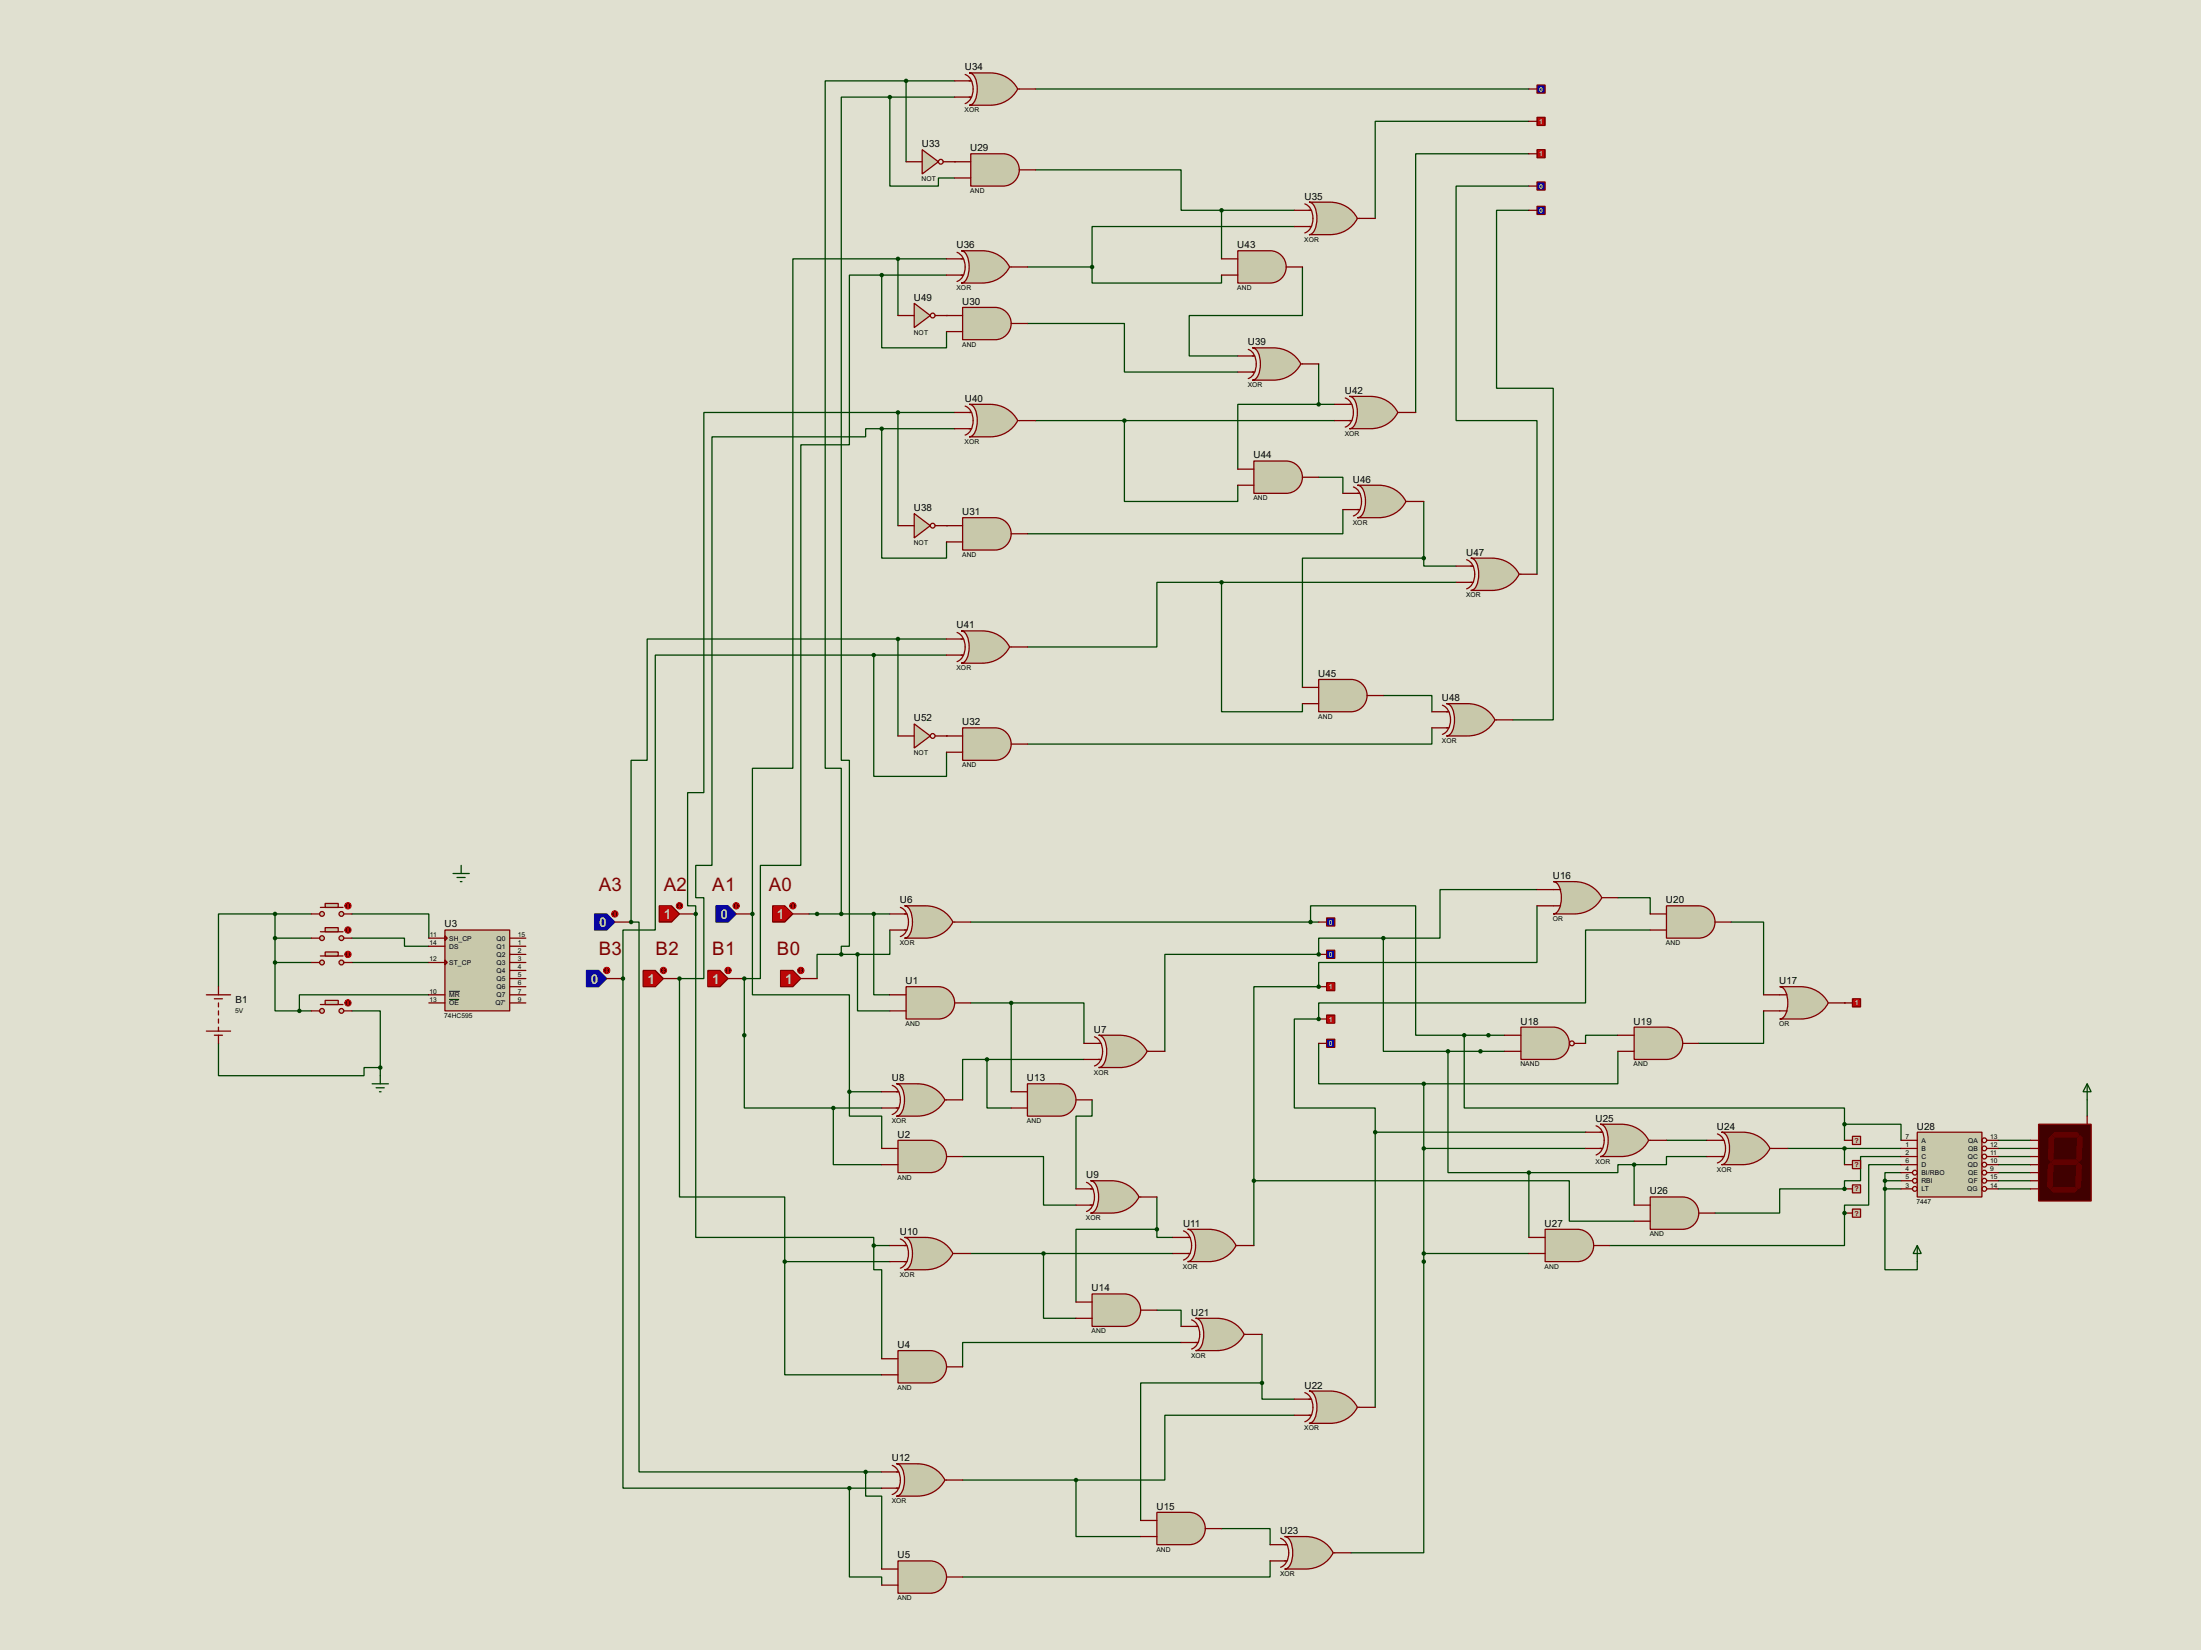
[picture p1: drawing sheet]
<svg xmlns="http://www.w3.org/2000/svg" width="691mm" height="518mm" viewBox="0 0 691 518" stroke-linecap="round" stroke-linejoin="round" font-family="sans-serif">
<path d="M0 0h691v518.2h-691z" fill="#e0e0d0"/>
<path d="M279.4 287.1h-5v25.4h5M279.4 292.1v7.7h-10.1v17.7h10.1M276.9 342.9h-10.2v7.7h10.2v10.1M276.9 348h-15.2v17.8h15.2M302.3 363.3h25.4v15.2h10.2M279.4 391.2h-5v7.6h2.5v28M276.9 462.3h-5.1v7.6h5.1v22.9M276.9 467.4h-10.2v27.9h10.2v2.6" fill="none" stroke="#004000" stroke-width=".4"/>
<circle cx="236.3" cy="287.1" r=".2" fill="#004000"/>
<path d="M236.3 287.1v25.4h30.4v30.4" fill="none" stroke="#004000" stroke-width=".4"/>
<g fill="#004000">
<circle cx="233.7" cy="307.4" r=".2"/>
<circle cx="218.5" cy="287.1" r=".2"/>
</g>
<g fill="none" stroke="#004000" stroke-width=".4">
<path d="M86.4 287.1h-17.8v22.8M86.4 287.1h11.4M86.4 287.1v15.2M86.4 294.7h11.4M110.5 294.7h16.5v2.5h7.7M110.5 287.1h24.2v7.6M218.5 287.1v101.6h55.9v2.5M414.1 299.8h-48.3v30.4M508 282h10.2v5.1M86.4 302.3v15.2h7.6M86.4 302.3h11.4M94 317.5h3.8"/>
<path d="M110.5 317.5h8.9v17.8M110.5 302.3h24.2M134.7 312.5h-40.7v5M68.6 327.7v10.2h45.7v-2.6h5.1M119.4 335.3v2.6M508 325.2h-10.1v2.5"/>
</g>
<circle cx="414.1" cy="299.8" r=".2" fill="#004000"/>
<path d="M482.6 279.4h-30.4v15.3h-38.1v5.1M304.8 289.6h109.3M543.6 289.6h10.2v22.9M553.8 317.5v10.2h-20.4" fill="none" stroke="#004000" stroke-width=".4"/>
<circle cx="579.2" cy="315" r=".2" fill="#004000"/>
<path d="M482.6 284.5v17.8h-68.5v7.6M304.8 315h12.7M317.5 315h22.9v12.7M317.5 315v27.9M309.9 332.8h-7.6v12.7M309.9 332.8v15.2h7.6M309.9 332.8h30.5M342.9 345.5v5.1h-5v22.8M279.4 396.3h-33v35.5h30.5" fill="none" stroke="#004000" stroke-width=".4"/>
<circle cx="414.1" cy="309.9" r=".2" fill="#004000"/>
<g fill="none" stroke="#004000" stroke-width=".4">
<path d="M518.2 292.1h-20.3v22.9h-83.8v5.1M363.3 376v10.1M304.8 393.7h63.5M327.7 393.7v20.4h10.2M363.3 386.1v2.6h5M363.3 386.1h-25.4v22.9M363.3 411.5h7.6v5.1M396.3 419.1v15.3M370.9 421.7h-68.6v7.6M396.3 434.4v5.1h10.1M396.3 434.4h-38.1v43.2M406.4 444.5h-40.6v20.4h-27.9"/>
<path d="M302.3 464.9h35.6M337.9 464.9v17.7h20.3M383.6 480.1h15.2v5.1M398.8 490.3v5h-96.5"/>
</g>
<circle cx="414.1" cy="320.1" r=".2" fill="#004000"/>
<g fill="none" stroke="#004000" stroke-width=".4">
<path d="M411.5 289.6v-5.1h33v40.7h28M434.4 294.7v35.5h20.3M414.1 309.9h-20.4v61M414.1 327.7v12.7h33M414.1 320.1h-7.7v27.9h25.4v7.6M454.7 330.2v38.1h25.4M454.7 330.2h17.8M508 330.2v10.2h-60.9M431.8 355.6v86.4M431.8 355.6h66.1M447.1 340.4v147.3h-22.9M523.3 358.2h12.7"/>
<path d="M393.7 370.9h99.1v12.7h20.3M393.7 370.9v20.3M447.1 360.7h50.8M480.1 368.3v20.4M513.1 365.8h-5.1v2.5h-27.9M513.1 365.8v12.7M536 363.3h-12.7v2.5h-10.2M591.9 370.9v27.9h10.1v-2.5M447.1 393.7h33M579.2 381v10.2h-73.7"/>
</g>
<circle cx="579.2" cy="381" r=".2" fill="#004000"/>
<path d="M579.2 373.4h-20.4v7.6h-20.3" fill="none" stroke="#004000" stroke-width=".4"/>
<circle cx="579.2" cy="373.4" r=".2" fill="#004000"/>
<g fill="none" stroke="#004000" stroke-width=".4">
<path d="M325.2 28h154.9M480.1 38.1h-48.3v30.5M480.1 48.3h-35.6v81.3M480.1 58.5h-22.9v73.6h25.4v48.3M480.1 66.1h-10.2v55.9h17.8v104.1h-12.7M254 287.1h2.6M233.7 307.4v40.6h28M459.8 325.2v22.8h119.4v5.1M579.2 353.1h17.7v5.1M579.2 353.1v5.1M627.4 358.2h10.2M655.4 345.5v5.1"/>
<path d="M561.4 360.7h35.5M579.2 360.7v5.1M591.9 373.4h5M596.9 363.3h-12.7v7.6h-5v2.5M596.9 365.8h-10.1v12.7h-7.6v2.5M596.9 368.3h-5v2.6h5M627.4 360.7h10.2M627.4 370.9h10.2M627.4 373.4h10.2M627.4 363.3h10.2M627.4 365.8h10.2M627.4 368.3h10.2"/>
</g>
<circle cx="299.8" cy="50.8" r=".2" fill="#004000"/>
<path d="M409 83.9v15.2h-35.6v12.7h15.3" fill="none" stroke="#004000" stroke-width=".4"/>
<circle cx="297.2" cy="165.1" r=".2" fill="#004000"/>
<path d="M421.7 160.1v7.6h-99.1" fill="none" stroke="#004000" stroke-width=".4"/>
<circle cx="297.2" cy="99.1" r=".2" fill="#004000"/>
<path d="M322.6 101.6h30.5v15.3h35.6M414.1 149.9h7.6v5.1M434.4 218.5h15.2v5.1" fill="none" stroke="#004000" stroke-width=".4"/>
<circle cx="297.2" cy="231.2" r=".2" fill="#004000"/>
<g fill="none" stroke="#004000" stroke-width=".4">
<path d="M279.4 30.5h-15.2v208.3h2.5v58.4h-2.5v2.6M279.4 30.5v28h15.3v-2.6h5.1M279.4 30.5h20.4M284.5 25.4h-25.4v215.9h5.1v45.8M284.5 25.4h15.3M284.5 25.4v25.4M406.4 71.2h-63.5v12.7M276.9 86.4h-10.2v53.3h-15.2v132.1h-12.7v35.6h-5.1M276.9 86.4v22.9h20.3v-5.1M276.9 86.4h20.3M282 81.3h-33v160h-12.7v45.8M282 81.3h15.2"/>
<path d="M282 81.3v17.8M322.6 83.9h20.3M342.9 83.9v5h40.7v-2.5M449.6 228.6v5.1h-127M256.6 287.1h17.8M264.2 299.8h-7.6v7.6M264.2 299.8h5.1M213.4 307.4v68.6h33v20.3"/>
</g>
<circle cx="213.4" cy="307.4" r=".2" fill="#004000"/>
<path d="M276.9 134.7h-5.1v2.5h-48.2v134.6h-5.1v10.2h2.5v25.4h-7.6M276.9 134.7v40.6h20.3v-5.1M276.9 134.7h22.9M282 129.6h-61v119.4h-5.1v35.5h2.6v2.6M282 129.6h17.8M282 129.6v35.5M325.2 132.1h93.9M353.1 132.1v25.4h35.6v-5.1M383.6 182.9h-20.3v20.3h-40.7M383.6 182.9v40.7h25.4v-2.6M383.6 182.9h73.6M198.2 289.6h2.5v172.7h71.1" fill="none" stroke="#004000" stroke-width=".4"/>
<circle cx="198.2" cy="289.6" r=".2" fill="#004000"/>
<path d="M195.6 307.4v160h71.1" fill="none" stroke="#004000" stroke-width=".4"/>
<circle cx="195.6" cy="307.4" r=".2" fill="#004000"/>
<g fill="none" stroke="#004000" stroke-width=".4">
<path d="M325.2 53.4h45.7v12.7h12.7M383.6 66.1h22.8M383.6 66.1v15.2M414.1 114.3v12.7M414.1 127h-25.4v20.4M414.1 127h5M447.1 157.5v17.8M447.1 175.3v2.5h10.1M447.1 175.3h-38.1v40.6M274.4 205.8h-68.6v86.3h-10.2v15.3M274.4 205.8v38.1h22.8v-7.6M274.4 205.8h22.8"/>
<path d="M282 200.7h-78.8v38.1h-5v50.8M282 200.7h15.2M282 200.7v30.5"/>
</g>
<path d="M284.5 309.9h10.2a5.1 5.1 0 0 1 5.1 5.1 5.1 5.1 0 0 1-5.1 5.1h-10.2z" fill-rule="evenodd" fill="#c8c8aa" stroke="#800000" stroke-width=".4"/>
<path d="M279.4 312.5h5.1M279.4 317.5h5.1M299.8 315h5" fill="none" stroke="#800000" stroke-width=".4"/>
<path d="M282 358.2h10.1a5.1 5.1 0 0 1 5.1 5 5.1 5.1 0 0 1-5.1 5.1h-10.1z" fill-rule="evenodd" fill="#c8c8aa" stroke="#800000" stroke-width=".4"/>
<path d="M276.9 360.7h5.1M276.9 365.8h5.1M297.2 363.3h5.1" fill="none" stroke="#800000" stroke-width=".4"/>
<path d="M282 424.2h10.1a5.1 5.1 0 0 1 5.1 5.1 5.1 5.1 0 0 1-5.1 5.1h-10.1z" fill-rule="evenodd" fill="#c8c8aa" stroke="#800000" stroke-width=".4"/>
<path d="M276.9 426.8h5.1M276.9 431.8h5.1M297.2 429.3h5.1" fill="none" stroke="#800000" stroke-width=".4"/>
<path d="M282 490.3h10.1a5.1 5.1 0 0 1 5.1 5 5.1 5.1 0 0 1-5.1 5.1h-10.1z" fill-rule="evenodd" fill="#c8c8aa" stroke="#800000" stroke-width=".4"/>
<path d="M276.9 492.8h5.1M276.9 497.9h5.1M297.2 495.3h5.1" fill="none" stroke="#800000" stroke-width=".4"/>
<path d="M284 284.5h6.6a9.5 9.5 0 0 1 8.6 5.1 9.4 9.4 0 0 1-8.6 5.1h-6.6a3.2 3.2 0 0 0 2.3-3.2 7.9 7.9 0 0 0-1.3-6.6z" fill-rule="evenodd" fill="#c8c8aa" stroke="#800000" stroke-width=".4"/>
<path d="M279.4 287.1h5.4M279.4 292.1h5.4M282.7 285a5.2 5.2 0 0 1 2.2 6.9l-.3 .6a3.3 3.3 0 0 1-1.9 1.7M299.2 289.6h5.6" fill="none" stroke="#800000" stroke-width=".4"/>
<path d="M345 325.2h6.6a9.6 9.6 0 0 1 8.6 5 9.6 9.6 0 0 1-8.6 5.1h-6.6a3.2 3.2 0 0 0 2.3-3.1 7.6 7.6 0 0 0-1.3-6.6z" fill-rule="evenodd" fill="#c8c8aa" stroke="#800000" stroke-width=".4"/>
<path d="M340.4 327.7h5.3M340.4 332.8h5.3M343.7 325.7a5.2 5.2 0 0 1 2.1 6.8l-.3 .7a3.3 3.3 0 0 1-1.8 1.6M360.2 330.2h5.6" fill="none" stroke="#800000" stroke-width=".4"/>
<path d="M281.5 340.4h6.6a9.6 9.6 0 0 1 8.6 5.1 9.6 9.6 0 0 1-8.6 5.1h-6.6a3.2 3.2 0 0 0 2.3-3.2 7.6 7.6 0 0 0-1.3-6.6z" fill-rule="evenodd" fill="#c8c8aa" stroke="#800000" stroke-width=".4"/>
<path d="M276.9 342.9h5.3M276.9 348h5.3M280.2 340.9a5.2 5.2 0 0 1 2.1 6.9l-1.1 1.6-1 .7M296.7 345.5h5.6" fill="none" stroke="#800000" stroke-width=".4"/>
<path d="M342.4 370.9h6.6a9.6 9.6 0 0 1 8.7 5.1 9.6 9.6 0 0 1-8.7 5h-6.6a3.1 3.1 0 0 0 2.4-3.1 7.8 7.8 0 0 0-1.3-6.6z" fill-rule="evenodd" fill="#c8c8aa" stroke="#800000" stroke-width=".4"/>
<path d="M337.9 373.4h5.3M337.9 378.5h5.3M341.2 371.4a5.6 5.6 0 0 1 1.4 8l-1.4 1.1M357.7 376h5.6" fill="none" stroke="#800000" stroke-width=".4"/>
<path d="M284 388.7h6.6a9.4 9.4 0 0 1 8.6 5 9.5 9.5 0 0 1-8.6 5.1h-6.6a3.2 3.2 0 0 0 2.3-3.1 7.8 7.8 0 0 0-1.3-6.6z" fill-rule="evenodd" fill="#c8c8aa" stroke="#800000" stroke-width=".4"/>
<path d="M279.4 391.2h5.4M279.4 396.3h5.4M282.7 389.2a5.2 5.2 0 0 1 2.2 6.8l-.3 .7a3.3 3.3 0 0 1-1.9 1.6M299.2 393.7h5.6" fill="none" stroke="#800000" stroke-width=".4"/>
<path d="M281.5 459.8h6.6a9.6 9.6 0 0 1 8.6 5.1 9.6 9.6 0 0 1-8.6 5h-6.6a3.2 3.2 0 0 0 2.3-3.1 7.7 7.7 0 0 0-1.3-6.6z" fill-rule="evenodd" fill="#c8c8aa" stroke="#800000" stroke-width=".4"/>
<path d="M276.9 462.3h5.3M276.9 467.4h5.3M280.2 460.3a5.5 5.5 0 0 1 1.4 8l-1.4 1.1M296.7 464.9h5.6" fill="none" stroke="#800000" stroke-width=".4"/>
<g fill="#004000" stroke="#004000" stroke-width=".4">
<circle cx="274.3" cy="287.1" r=".5"/>
<circle cx="269.2" cy="299.8" r=".5"/>
<circle cx="266.7" cy="342.9" r=".5"/>
<circle cx="261.6" cy="348" r=".5"/>
<circle cx="271.8" cy="462.3" r=".5"/>
<circle cx="266.7" cy="467.4" r=".5"/>
<circle cx="274.3" cy="391.2" r=".5"/>
</g>
<path d="M242.6 284.5h3.8l2.6 2.6-2.6 2.5h-3.8z" fill-rule="evenodd" fill="#c00000" stroke="#800000" stroke-width=".4"/>
<path d="M249 287.1h5" fill="none" stroke="#800000" stroke-width=".4"/>
<circle cx="248.9" cy="284.5" r="1" fill="#400000" stroke="#f00" stroke-width=".31"/>
<path d="M248.7 284.8l.3 .2M249 284v1M249 284l-.3 .3M249 284l.2 .3M249.2 284.8l-.2 .2" fill="none" stroke="#f00" stroke-width=".31"/>
<path d="M245.1 304.8h3.9l2.5 2.6-2.5 2.5h-3.9z" fill-rule="evenodd" fill="#c00000" stroke="#800000" stroke-width=".4"/>
<path d="M251.5 307.4h5.1" fill="none" stroke="#800000" stroke-width=".4"/>
<circle cx="251.4" cy="304.8" r="1" fill="#400000" stroke="#f00" stroke-width=".31"/>
<path d="M251.2 305.1l.3 .3M251.5 304.3v1.1M251.5 304.3l-.3 .3M251.5 304.3l.2 .3M251.7 305.1l-.2 .3" fill="none" stroke="#f00" stroke-width=".31"/>
<path d="M224.8 284.5h3.8l2.6 2.6-2.6 2.5h-3.8z" fill-rule="evenodd" fill="#0000c0" stroke="#000080" stroke-width=".4"/>
<path d="M231.2 287.1h5.1" fill="none" stroke="#800000" stroke-width=".4"/>
<circle cx="231.1" cy="284.5" r="1" fill="#400000" stroke="#f00" stroke-width=".31"/>
<path d="M230.9 284.8l.3 .2M231.2 284v1M231.2 284l-.3 .3M231.2 284l.2 .3M231.4 284.8l-.2 .2" fill="none" stroke="#f00" stroke-width=".31"/>
<circle cx="236.2" cy="287.1" r=".5" fill="#004000" stroke="#004000" stroke-width=".4"/>
<path d="M222.3 304.8h3.8l2.5 2.6-2.5 2.5h-3.8z" fill-rule="evenodd" fill="#c00000" stroke="#800000" stroke-width=".4"/>
<path d="M228.6 307.4h5.1" fill="none" stroke="#800000" stroke-width=".4"/>
<circle cx="228.6" cy="304.8" r="1" fill="#400000" stroke="#f00" stroke-width=".31"/>
<path d="M228.4 305.1l.2 .3M228.6 304.3v1.1M228.6 304.3l-.2 .3M228.6 304.3l.3 .3M228.9 305.1l-.3 .3" fill="none" stroke="#f00" stroke-width=".31"/>
<circle cx="233.7" cy="307.4" r=".5" fill="#004000" stroke="#004000" stroke-width=".4"/>
<path d="M207 284.5h3.9l2.5 2.6-2.5 2.5h-3.9z" fill-rule="evenodd" fill="#c00000" stroke="#800000" stroke-width=".4"/>
<path d="M213.4 287.1h5.1" fill="none" stroke="#800000" stroke-width=".4"/>
<circle cx="213.3" cy="284.5" r="1" fill="#400000" stroke="#f00" stroke-width=".31"/>
<path d="M213.1 284.8l.3 .2M213.4 284v1M213.4 284l-.3 .3M213.4 284l.2 .3M213.6 284.8l-.2 .2" fill="none" stroke="#f00" stroke-width=".31"/>
<circle cx="218.4" cy="287.1" r=".5" fill="#004000" stroke="#004000" stroke-width=".4"/>
<path d="M202 304.8h3.8l2.5 2.6-2.5 2.5h-3.8z" fill-rule="evenodd" fill="#c00000" stroke="#800000" stroke-width=".4"/>
<path d="M208.3 307.4h5.1" fill="none" stroke="#800000" stroke-width=".4"/>
<circle cx="208.3" cy="304.8" r="1" fill="#400000" stroke="#f00" stroke-width=".31"/>
<path d="M208.1 305.1l.2 .3M208.3 304.3v1.1M208.3 304.3l-.2 .3M208.3 304.3l.3 .3M208.6 305.1l-.3 .3" fill="none" stroke="#f00" stroke-width=".31"/>
<path d="M186.7 287.1h3.8l2.6 2.5-2.6 2.5h-3.8z" fill-rule="evenodd" fill="#0000c0" stroke="#000080" stroke-width=".4"/>
<path d="M193.1 289.6h5.1" fill="none" stroke="#800000" stroke-width=".4"/>
<circle cx="193" cy="287.1" r="1" fill="#400000" stroke="#f00" stroke-width=".31"/>
<path d="M192.8 287.3l.3 .3M193.1 286.6v1M193.1 286.6l-.3 .2M193.1 286.6l.2 .2M193.3 287.3l-.2 .3" fill="none" stroke="#f00" stroke-width=".31"/>
<path d="M184.2 304.8h3.8l2.5 2.6-2.5 2.5h-3.8z" fill-rule="evenodd" fill="#0000c0" stroke="#000080" stroke-width=".4"/>
<path d="M190.5 307.4h5.1" fill="none" stroke="#800000" stroke-width=".4"/>
<circle cx="190.5" cy="304.8" r="1" fill="#400000" stroke="#f00" stroke-width=".31"/>
<path d="M190.3 305.1l.2 .3M190.5 304.3v1.1M190.5 304.3l-.2 .3M190.5 304.3l.3 .3M190.8 305.1l-.3 .3" fill="none" stroke="#f00" stroke-width=".31"/>
<path d="M416.6 288.3h2.5v2.6h-2.5z" fill="#0000c0" stroke="#800000" stroke-width=".4"/>
<path d="M414.1 289.6h2.5" fill="none" stroke="#800000" stroke-width=".4"/>
<path d="M416.6 298.5h2.5v2.5h-2.5z" fill="#0000c0" stroke="#800000" stroke-width=".4"/>
<path d="M414.1 299.8h2.5" fill="none" stroke="#800000" stroke-width=".4"/>
<path d="M416.6 308.7h2.5v2.5h-2.5z" fill="#c00000" stroke="#800000" stroke-width=".4"/>
<path d="M414.1 309.9h2.5" fill="none" stroke="#800000" stroke-width=".4"/>
<path d="M416.6 318.8h2.5v2.6h-2.5z" fill="#c00000" stroke="#800000" stroke-width=".4"/>
<path d="M414.1 320.1h2.5" fill="none" stroke="#800000" stroke-width=".4"/>
<path d="M416.6 326.4h2.5v2.6h-2.5z" fill="#0000c0" stroke="#800000" stroke-width=".4"/>
<path d="M414.1 327.7h2.5" fill="none" stroke="#800000" stroke-width=".4"/>
<path d="M139.7 292.1h20.4v25.4h-20.4z" fill="#c8c8aa" stroke="#800000" stroke-width=".4"/>
<g fill="none" stroke="#800000" stroke-width=".4">
<path d="M134.7 294.7h5M134.7 297.2h5M139.7 293.9l.8 .8-.8 .7zM160.1 294.7h5M160.1 297.2h5M160.1 299.8h5M134.7 302.3h5M134.7 312.5h5M134.7 315h5M139.7 301.5l.8 .8-.8 .8zM160.1 302.3h5M160.1 304.8h5"/>
<path d="M160.1 307.4h5M160.1 309.9h5M160.1 312.5h5M160.1 315h5"/>
</g>
<path d="M141 311.4h3.4M141 313.9h3.2" fill="none" stroke="#000" stroke-width=".31"/>
<g fill="#c8c8aa" stroke="#800000" stroke-width=".4">
<circle cx="107.2" cy="294.7" r=".75"/>
<circle cx="101.1" cy="294.7" r=".75"/>
</g>
<path d="M100.6 292.7h7.1" fill="none" stroke="#800000" stroke-width=".4"/>
<path d="M102.1 291.4h4.1v1.3h-4.1z" fill="#c8c8aa" stroke="#800000" stroke-width=".4"/>
<path d="M97.8 294.7h2.6M108 294.7h2.5" fill="none" stroke="#800000" stroke-width=".4"/>
<circle cx="109.2" cy="292.1" r="1" fill="#400000" stroke="#f00" stroke-width=".31"/>
<path d="M109 292.4l.3 .3M109.3 291.6v1.1M109.3 291.6l-.3 .3M109.3 291.6l.2 .3M109.5 292.4l-.2 .3" fill="none" stroke="#f00" stroke-width=".31"/>
<g fill="#c8c8aa" stroke="#800000" stroke-width=".4">
<circle cx="107.2" cy="302.3" r=".75"/>
<circle cx="101.1" cy="302.3" r=".75"/>
</g>
<path d="M100.6 300.3h7.1" fill="none" stroke="#800000" stroke-width=".4"/>
<path d="M102.1 299h4.1v1.3h-4.1z" fill="#c8c8aa" stroke="#800000" stroke-width=".4"/>
<path d="M97.8 302.3h2.6M108 302.3h2.5" fill="none" stroke="#800000" stroke-width=".4"/>
<circle cx="109.2" cy="299.8" r="1" fill="#400000" stroke="#f00" stroke-width=".31"/>
<path d="M109.3 299.3v1M109.3 299.3l-.3 .2M109.3 299.3l.2 .2M109 300l.3 .3M109.5 300l-.2 .3" fill="none" stroke="#f00" stroke-width=".31"/>
<g fill="#c8c8aa" stroke="#800000" stroke-width=".4">
<circle cx="107.2" cy="287.1" r=".75"/>
<circle cx="101.1" cy="287.1" r=".75"/>
</g>
<path d="M100.6 285h7.1" fill="none" stroke="#800000" stroke-width=".4"/>
<path d="M102.1 283.8h4.1v1.2h-4.1z" fill="#c8c8aa" stroke="#800000" stroke-width=".4"/>
<path d="M97.8 287.1h2.6M108 287.1h2.5" fill="none" stroke="#800000" stroke-width=".4"/>
<circle cx="109.2" cy="284.5" r="1" fill="#400000" stroke="#f00" stroke-width=".31"/>
<path d="M109 284.8l.3 .2M109.3 284v1M109.3 284l-.3 .3M109.3 284l.2 .3M109.5 284.8l-.2 .2" fill="none" stroke="#f00" stroke-width=".31"/>
<g fill="#c8c8aa" stroke="#800000" stroke-width=".4">
<circle cx="107.2" cy="317.5" r=".75"/>
<circle cx="101.1" cy="317.5" r=".75"/>
</g>
<path d="M100.6 315.5h7.1" fill="none" stroke="#800000" stroke-width=".4"/>
<path d="M102.1 314.2h4.1v1.3h-4.1z" fill="#c8c8aa" stroke="#800000" stroke-width=".4"/>
<path d="M97.8 317.5h2.6M108 317.5h2.5" fill="none" stroke="#800000" stroke-width=".4"/>
<circle cx="109.2" cy="315" r="1" fill="#400000" stroke="#f00" stroke-width=".31"/>
<path d="M109 315.3l.3 .2M109.3 314.5v1M109.3 314.5l-.3 .3M109.3 314.5l.2 .3M109.5 315.3l-.2 .2" fill="none" stroke="#f00" stroke-width=".31"/>
<path d="M64.8 312.5h7.6M67.3 313.7h2.6M68.6 309.9v2.6M68.6 315v1.3M68.6 317.5v1.3M64.8 323.9h7.6M67.3 325.2h2.6M68.6 320.1v1.3M68.6 322.6v1.3M68.6 325.2v2.5" fill="none" stroke="#800000" stroke-width=".4"/>
<path d="M142.3 274.4h5.1M143.5 275.6h2.6M144.6 276.9h.5M144.8 271.8v2.6M119.4 337.9v2.5M116.9 340.4h5.1M118.1 341.7h2.6M119.2 342.9h.5" fill="none" stroke="#004000" stroke-width=".4"/>
<g fill="#004000" stroke="#004000" stroke-width=".4">
<circle cx="86.3" cy="287.1" r=".5"/>
<circle cx="86.3" cy="302.3" r=".5"/>
<circle cx="86.3" cy="294.7" r=".5"/>
<circle cx="119.4" cy="335.3" r=".5"/>
<circle cx="94" cy="317.5" r=".5"/>
</g>
<path d="M487.7 276.9h6.6a9.6 9.6 0 0 1 8.7 5.1 9.6 9.6 0 0 1-8.7 5.1h-6.6a3.2 3.2 0 0 0 2.4-3.2 7.6 7.6 0 0 0-1.4-6.6z" fill-rule="evenodd" fill="#c8c8aa" stroke="#800000" stroke-width=".4"/>
<path d="M482.6 279.4h7.4M482.6 284.5h7.4M503 282h5" fill="none" stroke="#800000" stroke-width=".4"/>
<path d="M477.6 322.6h10.1a5.1 5.1 0 0 1 5.1 5.1 5.1 5.1 0 0 1-5.1 5.1h-10.1z" fill-rule="evenodd" fill="#c8c8aa" stroke="#800000" stroke-width=".4"/>
<g fill="none" stroke="#800000" stroke-width=".4">
<path d="M472.5 325.2h5.1M472.5 330.2h5.1M494.3 327.7h3.6"/>
<circle cx="493.5" cy="327.7" r=".75"/>
</g>
<path d="M513.1 322.6h10.2a5.1 5.1 0 0 1 5.1 5.1 5.1 5.1 0 0 1-5.1 5.1h-10.2z" fill-rule="evenodd" fill="#c8c8aa" stroke="#800000" stroke-width=".4"/>
<path d="M508 325.2h5.1M508 330.2h5.1M528.4 327.7h5" fill="none" stroke="#800000" stroke-width=".4"/>
<path d="M523.3 284.5h10.1a5.1 5.1 0 0 1 5.1 5.1 5.1 5.1 0 0 1-5.1 5.1h-10.1z" fill-rule="evenodd" fill="#c8c8aa" stroke="#800000" stroke-width=".4"/>
<path d="M518.2 287.1h5.1M518.2 292.1h5.1M538.5 289.6h5.1" fill="none" stroke="#800000" stroke-width=".4"/>
<g fill="#004000" stroke="#004000" stroke-width=".4">
<circle cx="414" cy="299.8" r=".5"/>
<circle cx="411.5" cy="289.6" r=".5"/>
<circle cx="434.3" cy="294.7" r=".5"/>
</g>
<path d="M581.7 313.7h2.5v2.6h-2.5z" fill="#c00000" stroke="#800000" stroke-width=".4"/>
<path d="M579.2 315h2.5" fill="none" stroke="#800000" stroke-width=".4"/>
<path d="M558.8 309.9h6.6a9.6 9.6 0 0 1 8.7 5.1 9.5 9.5 0 0 1-8.7 5.1h-6.6a3.2 3.2 0 0 0 2.4-3.2 7.8 7.8 0 0 0-1.3-6.6z" fill-rule="evenodd" fill="#c8c8aa" stroke="#800000" stroke-width=".4"/>
<path d="M553.8 312.5h7.3M553.8 317.5h7.3M574.1 315h5.1" fill="none" stroke="#800000" stroke-width=".4"/>
<circle cx="246.4" cy="396.3" r=".5" fill="#004000" stroke="#004000" stroke-width=".4"/>
<path d="M372.9 386.1h6.6a9.5 9.5 0 0 1 8.6 5.1 9.4 9.4 0 0 1-8.6 5.1h-6.6a3.2 3.2 0 0 0 2.3-3.2 7.9 7.9 0 0 0-1.3-6.6z" fill-rule="evenodd" fill="#c8c8aa" stroke="#800000" stroke-width=".4"/>
<path d="M368.3 388.7h5.4M368.3 393.7h5.4M371.6 386.6a5.2 5.2 0 0 1 2.2 6.9l-.3 .6a3.3 3.3 0 0 1-1.9 1.7M388.1 391.2h5.6" fill="none" stroke="#800000" stroke-width=".4"/>
<path d="M322.6 340.4h10.2a5.1 5.1 0 0 1 5.1 5.1 5.1 5.1 0 0 1-5.1 5.1h-10.2z" fill-rule="evenodd" fill="#c8c8aa" stroke="#800000" stroke-width=".4"/>
<path d="M317.5 342.9h5.1M317.5 348h5.1M337.9 345.5h5" fill="none" stroke="#800000" stroke-width=".4"/>
<g fill="#004000" stroke="#004000" stroke-width=".4">
<circle cx="317.5" cy="315" r=".5"/>
<circle cx="309.9" cy="332.8" r=".5"/>
<circle cx="414" cy="309.9" r=".5"/>
</g>
<path d="M342.9 406.4h10.2a5.1 5.1 0 0 1 5.1 5.1 5.1 5.1 0 0 1-5.1 5.1h-10.2z" fill-rule="evenodd" fill="#c8c8aa" stroke="#800000" stroke-width=".4"/>
<path d="M337.9 409h5M337.9 414.1h5M358.2 411.5h5.1" fill="none" stroke="#800000" stroke-width=".4"/>
<path d="M363.3 475h10.1a5.1 5.1 0 0 1 5.1 5.1 5.1 5.1 0 0 1-5.1 5.1h-10.1z" fill-rule="evenodd" fill="#c8c8aa" stroke="#800000" stroke-width=".4"/>
<path d="M358.2 477.6h5.1M358.2 482.6h5.1M378.5 480.1h5.1" fill="none" stroke="#800000" stroke-width=".4"/>
<path d="M375.4 414.1h6.7a9.4 9.4 0 0 1 8.6 5 9.5 9.5 0 0 1-8.6 5.1h-6.7a3.2 3.2 0 0 0 2.4-3.1 7.7 7.7 0 0 0-1.3-6.6z" fill-rule="evenodd" fill="#c8c8aa" stroke="#800000" stroke-width=".4"/>
<path d="M370.9 416.6h5.3M374.2 414.6a5.2 5.2 0 0 1 2.1 6.8l-.3 .7a3.3 3.3 0 0 1-1.8 1.6M390.7 419.1h5.6M370.9 421.7h5.3" fill="none" stroke="#800000" stroke-width=".4"/>
<path d="M411 436.9h6.6a9.5 9.5 0 0 1 8.6 5.1 9.4 9.4 0 0 1-8.6 5.1h-6.6a3.2 3.2 0 0 0 2.3-3.2 7.9 7.9 0 0 0-1.3-6.6z" fill-rule="evenodd" fill="#c8c8aa" stroke="#800000" stroke-width=".4"/>
<path d="M406.4 439.5h5.4M409.7 437.4a5.2 5.2 0 0 1 2.2 6.9l-.3 .6a3.3 3.3 0 0 1-1.9 1.7M406.4 444.5h5.4M426.2 442h5.6" fill="none" stroke="#800000" stroke-width=".4"/>
<path d="M403.4 482.6h6.6a9.5 9.5 0 0 1 8.6 5.1 9.5 9.5 0 0 1-8.6 5.1h-6.6a3.2 3.2 0 0 0 2.3-3.1 7.8 7.8 0 0 0-1.3-6.7z" fill-rule="evenodd" fill="#c8c8aa" stroke="#800000" stroke-width=".4"/>
<path d="M398.8 485.2h5.3M398.8 490.3h5.3M402.1 483.2a5.4 5.4 0 0 1 1.5 8l-1.5 1.1M418.6 487.7h5.6" fill="none" stroke="#800000" stroke-width=".4"/>
<g fill="#004000" stroke="#004000" stroke-width=".4">
<circle cx="396.2" cy="434.4" r=".5"/>
<circle cx="337.8" cy="464.9" r=".5"/>
<circle cx="363.2" cy="386.1" r=".5"/>
<circle cx="327.6" cy="393.7" r=".5"/>
<circle cx="414" cy="320.1" r=".5"/>
<circle cx="447" cy="340.4" r=".5"/>
<circle cx="464.8" cy="330.2" r=".5"/>
<circle cx="447" cy="396.3" r=".5"/>
<circle cx="467.3" cy="325.2" r=".5"/>
</g>
<path d="M581.7 356.9h2.5v2.6h-2.5z" fill="#c8c8aa" stroke="#800000" stroke-width=".4"/>
<path d="M579.2 358.2h2.5" fill="none" stroke="#800000" stroke-width=".4"/>
<path d="M581.7 364.5h2.5v2.6h-2.5z" fill="#c8c8aa" stroke="#800000" stroke-width=".4"/>
<path d="M579.2 365.8h2.5" fill="none" stroke="#800000" stroke-width=".4"/>
<path d="M581.7 372.2h2.5v2.5h-2.5z" fill="#c8c8aa" stroke="#800000" stroke-width=".4"/>
<path d="M579.2 373.4h2.5" fill="none" stroke="#800000" stroke-width=".4"/>
<path d="M581.7 379.8h2.5v2.5h-2.5z" fill="#c8c8aa" stroke="#800000" stroke-width=".4"/>
<path d="M579.2 381h2.5" fill="none" stroke="#800000" stroke-width=".4"/>
<circle cx="459.7" cy="325.2" r=".5" fill="#004000" stroke="#004000" stroke-width=".4"/>
<path d="M502.4 353.1h6.7a9.4 9.4 0 0 1 8.6 5.1 9.5 9.5 0 0 1-8.6 5.1h-6.7a3.2 3.2 0 0 0 2.4-3.2 7.7 7.7 0 0 0-1.3-6.6z" fill-rule="evenodd" fill="#c8c8aa" stroke="#800000" stroke-width=".4"/>
<path d="M497.9 355.6h5.3M501.2 353.6a5.2 5.2 0 0 1 2.1 6.9l-1.1 1.6-1 .7M517.7 358.2h5.6M497.9 360.7h5.3" fill="none" stroke="#800000" stroke-width=".4"/>
<path d="M518.2 376h10.2a5.1 5.1 0 0 1 5 5 5.1 5.1 0 0 1-5 5.1h-10.2z" fill-rule="evenodd" fill="#c8c8aa" stroke="#800000" stroke-width=".4"/>
<path d="M513.1 378.5h5.1M513.1 383.6h5.1M533.4 381h5.1" fill="none" stroke="#800000" stroke-width=".4"/>
<path d="M485.2 386.1h10.1a5.1 5.1 0 0 1 5.1 5.1 5.1 5.1 0 0 1-5.1 5.1h-10.1z" fill-rule="evenodd" fill="#c8c8aa" stroke="#800000" stroke-width=".4"/>
<path d="M480.1 388.7h5.1M480.1 393.7h5.1M500.4 391.2h5.1" fill="none" stroke="#800000" stroke-width=".4"/>
<g fill="#004000" stroke="#004000" stroke-width=".4">
<circle cx="431.8" cy="355.6" r=".5"/>
<circle cx="447" cy="360.7" r=".5"/>
<circle cx="454.6" cy="330.2" r=".5"/>
<circle cx="393.7" cy="370.9" r=".5"/>
<circle cx="480" cy="368.3" r=".5"/>
</g>
<path d="M540.5 355.6h6.7a9.5 9.5 0 0 1 8.6 5.1 9.5 9.5 0 0 1-8.6 5.1h-6.7a3.2 3.2 0 0 0 2.4-3.1 7.8 7.8 0 0 0-1.3-6.7z" fill-rule="evenodd" fill="#c8c8aa" stroke="#800000" stroke-width=".4"/>
<path d="M536 358.2h5.3M539.3 356.2a5.2 5.2 0 0 1 2.1 6.8l-1.1 1.7-1 .6M536 363.3h5.3M555.8 360.7h5.6" fill="none" stroke="#800000" stroke-width=".4"/>
<g fill="#004000" stroke="#004000" stroke-width=".4">
<circle cx="513.1" cy="365.8" r=".5"/>
<circle cx="447" cy="393.7" r=".5"/>
<circle cx="591.8" cy="370.9" r=".5"/>
<circle cx="591.8" cy="373.4" r=".5"/>
<circle cx="579.1" cy="381" r=".5"/>
<circle cx="579.1" cy="373.4" r=".5"/>
<circle cx="579.1" cy="360.7" r=".5"/>
<circle cx="579.1" cy="353.1" r=".5"/>
</g>
<path d="M602 391.2l1.3 2.5h-2.6zM602 391.2v5.1" fill="none" stroke="#004000" stroke-width=".4"/>
<path d="M602 355.6h20.3v20.4h-20.3z" fill="#c8c8aa" stroke="#800000" stroke-width=".4"/>
<g fill="none" stroke="#800000" stroke-width=".4">
<path d="M596.9 358.2h5.1M623.9 358.2h3.5M596.9 360.7h5.1M596.9 363.3h5.1M596.9 365.8h5.1M596.9 368.3h3.6M596.9 370.9h3.6M596.9 373.4h3.6M623.9 360.7h3.5M623.9 363.3h3.5M623.9 365.8h3.5M623.9 368.3h3.5"/>
<path d="M623.9 370.9h3.5M623.9 373.4h3.5"/>
<circle cx="623" cy="358.2" r=".75"/>
<circle cx="601.2" cy="373.4" r=".75"/>
<circle cx="601.2" cy="368.3" r=".75"/>
<circle cx="601.2" cy="370.9" r=".75"/>
<circle cx="623" cy="360.7" r=".75"/>
<circle cx="623" cy="365.8" r=".75"/>
<circle cx="623" cy="368.3" r=".75"/>
<circle cx="623" cy="363.3" r=".75"/>
<circle cx="623" cy="373.4" r=".75"/>
<circle cx="623" cy="370.9" r=".75"/>
</g>
<path d="M655.4 340.4l1.2 2.5h-2.5zM655.4 340.4v5.1" fill="none" stroke="#004000" stroke-width=".4"/>
<path d="M640.1 353.1h16.5v24.1h-16.5z" fill="#400000" stroke="#800000" stroke-width=".4"/>
<g fill="#600000" stroke="#600000" stroke-width=".31">
<path d="M645.2 355.6h6.9l.7 .8-.7 .8h-6.9l-.8-.8z" fill-rule="evenodd"/>
<path d="M652.3 357.4l.8-.7 .7 .7-.2 6.6-.8 .8-.7-.8z" fill-rule="evenodd"/>
<path d="M644.2 365l.7-.7h6.9l.8 .7-.8 .8h-6.9z" fill-rule="evenodd"/>
<path d="M643.4 357.4l.8-.7 .7 .7-.2 6.6-.8 .8-.7-.8z" fill-rule="evenodd"/>
<path d="M652.8 365.3l.8 .8-.3 6.6-.7 .7-.8-.7 .3-6.6z" fill-rule="evenodd"/>
<path d="M644.7 372.9h6.8l.8 .8-.8 .7h-6.8l-.8-.7z" fill-rule="evenodd"/>
<path d="M643.9 365.3l.8 .8-.3 6.6-.7 .7-.8-.7 .3-6.6z" fill-rule="evenodd"/>
</g>
<path d="M637.6 358.2h2.5M655.4 350.6v2.5M637.6 360.7h2.5M637.6 363.3h2.5M637.6 365.8h2.5M637.6 368.3h2.5M637.6 370.9h2.5M637.6 373.4h2.5" fill="none" stroke="#800000" stroke-width=".4"/>
<g fill="#004000" stroke="#004000" stroke-width=".4">
<circle cx="256.5" cy="287.1" r=".5"/>
<circle cx="233.7" cy="325.2" r=".5"/>
</g>
<path d="M304.3 22.9h6.6a9.6 9.6 0 0 1 8.7 5.1 9.6 9.6 0 0 1-8.7 5.1h-6.6a3.2 3.2 0 0 0 2.4-3.2 7.7 7.7 0 0 0-1.3-6.6z" fill-rule="evenodd" fill="#c8c8aa" stroke="#800000" stroke-width=".4"/>
<path d="M299.8 25.4h5.3M299.8 30.5h5.3M303.1 23.4a5.2 5.2 0 0 1 2.1 6.9l-1.1 1.6-1 .7M319.6 28h5.6" fill="none" stroke="#800000" stroke-width=".4"/>
<path d="M411 63.5h6.6a9.5 9.5 0 0 1 8.6 5.1 9.5 9.5 0 0 1-8.6 5.1h-6.6a3.2 3.2 0 0 0 2.3-3.1 7.9 7.9 0 0 0-1.3-6.7z" fill-rule="evenodd" fill="#c8c8aa" stroke="#800000" stroke-width=".4"/>
<path d="M406.4 66.1h5.4M406.4 71.2h5.4M409.7 64.1a5.2 5.2 0 0 1 2.2 6.8l-1.1 1.7-1.1 .6M426.2 68.6h5.6" fill="none" stroke="#800000" stroke-width=".4"/>
<path d="M301.8 78.8h6.6a9.5 9.5 0 0 1 8.6 5.1 9.5 9.5 0 0 1-8.6 5h-6.6a3.1 3.1 0 0 0 2.3-3.1 7.8 7.8 0 0 0-1.3-6.6z" fill-rule="evenodd" fill="#c8c8aa" stroke="#800000" stroke-width=".4"/>
<path d="M300.5 79.3a5.5 5.5 0 0 1 .5 8.9l-.5 .2M297.2 81.3h5.3M297.2 86.4h5.3M317 83.9h5.6" fill="none" stroke="#800000" stroke-width=".4"/>
<path d="M393.2 109.3h6.6a9.6 9.6 0 0 1 8.7 5 9.6 9.6 0 0 1-8.7 5.1h-6.6a3.2 3.2 0 0 0 2.4-3.1 7.7 7.7 0 0 0-1.3-6.6z" fill-rule="evenodd" fill="#c8c8aa" stroke="#800000" stroke-width=".4"/>
<path d="M388.7 111.8h5.3M388.7 116.9h5.3M392 109.8a5.5 5.5 0 0 1 1.8 7.5l-.8 1-1 .6M408.5 114.3h5.6" fill="none" stroke="#800000" stroke-width=".4"/>
<path d="M301.8 198.2h6.6a9.5 9.5 0 0 1 8.6 5 9.5 9.5 0 0 1-8.6 5.1h-6.6a3.2 3.2 0 0 0 2.3-3.1 7.7 7.7 0 0 0-1.3-6.6z" fill-rule="evenodd" fill="#c8c8aa" stroke="#800000" stroke-width=".4"/>
<path d="M300.5 198.7a5.5 5.5 0 0 1 1.5 8l-1.5 1.1M297.2 200.7h5.3M297.2 205.8h5.3M317 203.2h5.6" fill="none" stroke="#800000" stroke-width=".4"/>
<path d="M482.6 26.7h2.6v2.6h-2.6z" fill="#0000c0" stroke="#800000" stroke-width=".4"/>
<path d="M480.1 28h2.5" fill="none" stroke="#800000" stroke-width=".4"/>
<path d="M482.6 36.9h2.6v2.5h-2.6z" fill="#c00000" stroke="#800000" stroke-width=".4"/>
<path d="M480.1 38.1h2.5" fill="none" stroke="#800000" stroke-width=".4"/>
<path d="M482.6 47h2.6v2.6h-2.6z" fill="#c00000" stroke="#800000" stroke-width=".4"/>
<path d="M480.1 48.3h2.5" fill="none" stroke="#800000" stroke-width=".4"/>
<path d="M482.6 57.2h2.6v2.5h-2.6z" fill="#0000c0" stroke="#800000" stroke-width=".4"/>
<path d="M480.1 58.5h2.5" fill="none" stroke="#800000" stroke-width=".4"/>
<path d="M482.6 64.8h2.6v2.6h-2.6z" fill="#0000c0" stroke="#800000" stroke-width=".4"/>
<path d="M480.1 66.1h2.5" fill="none" stroke="#800000" stroke-width=".4"/>
<path d="M423.7 124.5h6.6a9.4 9.4 0 0 1 8.6 5.1 9.5 9.5 0 0 1-8.6 5.1h-6.6a3.2 3.2 0 0 0 2.3-3.2 7.8 7.8 0 0 0-1.3-6.6z" fill-rule="evenodd" fill="#c8c8aa" stroke="#800000" stroke-width=".4"/>
<path d="M419.1 127h5.4M419.1 132.1h5.4M422.4 125a5.2 5.2 0 0 1 2.2 6.9l-1.1 1.6-1.1 .7M438.9 129.6h5.6" fill="none" stroke="#800000" stroke-width=".4"/>
<path d="M426.2 152.4h6.7a9.5 9.5 0 0 1 8.6 5.1 9.5 9.5 0 0 1-8.6 5.1h-6.7a3.2 3.2 0 0 0 2.4-3.1 7.8 7.8 0 0 0-1.3-6.7z" fill-rule="evenodd" fill="#c8c8aa" stroke="#800000" stroke-width=".4"/>
<path d="M421.7 155h5.3M425 153a5.2 5.2 0 0 1 2.1 6.8l-1.1 1.7-1 .6M441.5 157.5h5.6M421.7 160.1h5.3" fill="none" stroke="#800000" stroke-width=".4"/>
<path d="M461.8 175.3h6.6a9.4 9.4 0 0 1 8.6 5.1 9.5 9.5 0 0 1-8.6 5.1h-6.6a3.2 3.2 0 0 0 2.3-3.2 7.8 7.8 0 0 0-1.3-6.6z" fill-rule="evenodd" fill="#c8c8aa" stroke="#800000" stroke-width=".4"/>
<path d="M457.2 177.8h5.4M460.5 175.8a5.2 5.2 0 0 1 2.2 6.9l-1.1 1.6-1.1 .7M457.2 182.9h5.4M477 180.4h5.6" fill="none" stroke="#800000" stroke-width=".4"/>
<path d="M454.2 221h6.6a9.5 9.5 0 0 1 8.6 5.1 9.5 9.5 0 0 1-8.6 5.1h-6.6a3.2 3.2 0 0 0 2.3-3.2 7.8 7.8 0 0 0-1.3-6.6z" fill-rule="evenodd" fill="#c8c8aa" stroke="#800000" stroke-width=".4"/>
<path d="M449.6 223.6h5.3M449.6 228.6h5.3M452.9 221.5a5.5 5.5 0 0 1 1.5 8.1l-1.5 1.1M469.4 226.1h5.6" fill="none" stroke="#800000" stroke-width=".4"/>
<path d="M289.6 47l5.1 3.8-5.1 3.9z" fill="#c8c8aa" stroke="#800000" stroke-width=".4"/>
<g fill="none" stroke="#800000" stroke-width=".4">
<path d="M284.5 50.8h5.1M296.2 50.8h3.6"/>
<circle cx="295.4" cy="50.8" r=".75"/>
</g>
<path d="M304.8 48.3h10.2a5.1 5.1 0 0 1 5.1 5.1 5.1 5.1 0 0 1-5.1 5.1h-10.2z" fill-rule="evenodd" fill="#c8c8aa" stroke="#800000" stroke-width=".4"/>
<path d="M299.8 50.8h5M299.8 55.9h5M320.1 53.4h5.1" fill="none" stroke="#800000" stroke-width=".4"/>
<path d="M388.7 78.8h10.1a5.1 5.1 0 0 1 5.1 5 5.1 5.1 0 0 1-5.1 5.1h-10.1z" fill-rule="evenodd" fill="#c8c8aa" stroke="#800000" stroke-width=".4"/>
<path d="M383.6 81.3h5.1M383.6 86.4h5.1M403.9 83.9h5.1" fill="none" stroke="#800000" stroke-width=".4"/>
<path d="M304.3 127h6.6a9.6 9.6 0 0 1 8.7 5.1 9.6 9.6 0 0 1-8.7 5.1h-6.6a3.2 3.2 0 0 0 2.4-3.1 7.8 7.8 0 0 0-1.3-6.7z" fill-rule="evenodd" fill="#c8c8aa" stroke="#800000" stroke-width=".4"/>
<path d="M299.8 129.6h5.3M299.8 134.7h5.3M303.1 127.6a5.2 5.2 0 0 1 2.1 6.8l-1.1 1.7-1 .6M319.6 132.1h5.6" fill="none" stroke="#800000" stroke-width=".4"/>
<path d="M287.1 161.3l5 3.8-5 3.9z" fill="#c8c8aa" stroke="#800000" stroke-width=".4"/>
<g fill="none" stroke="#800000" stroke-width=".4">
<path d="M282 165.1h5.1M293.7 165.1h3.5"/>
<circle cx="292.8" cy="165.1" r=".75"/>
</g>
<path d="M302.3 162.6h10.2a5.1 5.1 0 0 1 5 5.1 5.1 5.1 0 0 1-5 5.1h-10.2z" fill-rule="evenodd" fill="#c8c8aa" stroke="#800000" stroke-width=".4"/>
<path d="M297.2 165.1h5.1M297.2 170.2h5.1M317.5 167.7h5.1" fill="none" stroke="#800000" stroke-width=".4"/>
<path d="M287.1 95.3l5 3.8-5 3.8z" fill="#c8c8aa" stroke="#800000" stroke-width=".4"/>
<g fill="none" stroke="#800000" stroke-width=".4">
<path d="M282 99.1h5.1M293.7 99.1h3.5"/>
<circle cx="292.8" cy="99.1" r=".75"/>
</g>
<path d="M302.3 96.6h10.2a5.1 5.1 0 0 1 5 5 5.1 5.1 0 0 1-5 5.1h-10.2z" fill-rule="evenodd" fill="#c8c8aa" stroke="#800000" stroke-width=".4"/>
<path d="M297.2 99.1h5.1M297.2 104.2h5.1M317.5 101.6h5.1" fill="none" stroke="#800000" stroke-width=".4"/>
<path d="M393.7 144.8h10.2a5.1 5.1 0 0 1 5.1 5.1 5.1 5.1 0 0 1-5.1 5.1h-10.2z" fill-rule="evenodd" fill="#c8c8aa" stroke="#800000" stroke-width=".4"/>
<path d="M388.7 147.4h5M388.7 152.4h5M409 149.9h5.1" fill="none" stroke="#800000" stroke-width=".4"/>
<path d="M414.1 213.4h10.1a5.1 5.1 0 0 1 5.1 5.1 5.1 5.1 0 0 1-5.1 5.1h-10.1z" fill-rule="evenodd" fill="#c8c8aa" stroke="#800000" stroke-width=".4"/>
<path d="M409 215.9h5.1M429.3 218.5h5.1M409 221h5.1" fill="none" stroke="#800000" stroke-width=".4"/>
<path d="M287.1 227.4l5 3.8-5 3.8z" fill="#c8c8aa" stroke="#800000" stroke-width=".4"/>
<g fill="none" stroke="#800000" stroke-width=".4">
<path d="M282 231.2h5.1M293.7 231.2h3.5"/>
<circle cx="292.8" cy="231.2" r=".75"/>
</g>
<path d="M302.3 228.6h10.2a5.1 5.1 0 0 1 5 5.1 5.1 5.1 0 0 1-5 5.1h-10.2z" fill-rule="evenodd" fill="#c8c8aa" stroke="#800000" stroke-width=".4"/>
<path d="M297.2 231.2h5.1M297.2 236.3h5.1M317.5 233.7h5.1" fill="none" stroke="#800000" stroke-width=".4"/>
<g fill="#004000" stroke="#004000" stroke-width=".4">
<circle cx="264.1" cy="287.1" r=".5"/>
<circle cx="264.1" cy="299.8" r=".5"/>
<circle cx="284.5" cy="25.4" r=".5"/>
<circle cx="279.4" cy="30.5" r=".5"/>
<circle cx="281.9" cy="81.3" r=".5"/>
<circle cx="276.8" cy="86.4" r=".5"/>
<circle cx="342.9" cy="83.9" r=".5"/>
<circle cx="213.3" cy="307.4" r=".5"/>
<circle cx="281.9" cy="129.6" r=".5"/>
<circle cx="276.8" cy="134.7" r=".5"/>
<circle cx="353" cy="132.1" r=".5"/>
<circle cx="383.5" cy="182.9" r=".5"/>
<circle cx="198.1" cy="289.6" r=".5"/>
<circle cx="195.6" cy="307.4" r=".5"/>
<circle cx="281.9" cy="200.7" r=".5"/>
<circle cx="274.3" cy="205.8" r=".5"/>
<circle cx="383.5" cy="66.1" r=".5"/>
<circle cx="447" cy="175.3" r=".5"/>
<circle cx="414" cy="127" r=".5"/>
</g>
<g font-size="6.6" fill="#800000">
<text x="188.1" y="279.7">A3</text>
<text x="208.4" y="279.7">A2</text>
<text x="223.7" y="279.7">A1</text>
<text x="241.4" y="279.7">A0</text>
<text x="188.1" y="300">B3</text>
<text x="205.9" y="300">B2</text>
<text x="223.7" y="300">B1</text>
<text x="244" y="300">B0</text>
</g>
<g font-size="4.8" fill="#c0c0c0">
<text x="188.1" y="291.2">0</text>
<text x="208.4" y="288.6">1</text>
<text x="226.2" y="288.6">0</text>
<text x="244" y="288.6">1</text>
<text x="185.6" y="308.9">0</text>
<text x="203.4" y="308.9">1</text>
<text x="223.7" y="308.9">1</text>
<text x="246.5" y="308.9">1</text>
</g>
<g font-size="3.5">
<text x="302.9" y="22.1">U34</text>
<text x="289.4" y="46.2">U33</text>
<text x="304.7" y="47.5">U29</text>
<text x="409.6" y="62.7">U35</text>
<text x="300.4" y="78">U36</text>
<text x="388.5" y="78">U43</text>
<text x="286.9" y="94.5">U49</text>
<text x="302.1" y="95.8">U30</text>
<text x="391.8" y="108.5">U39</text>
<text x="422.3" y="123.7">U42</text>
<text x="302.9" y="126.2">U40</text>
<text x="393.6" y="144">U44</text>
<text x="424.8" y="151.6">U46</text>
<text x="286.9" y="160.5">U38</text>
<text x="302.1" y="161.8">U31</text>
<text x="460.4" y="174.5">U47</text>
<text x="300.4" y="197.4">U41</text>
<text x="413.9" y="212.6">U45</text>
<text x="452.8" y="220.2">U48</text>
<text x="286.9" y="226.6">U52</text>
<text x="302.1" y="227.8">U32</text>
<text x="487.6" y="276.1">U16</text>
<text x="282.6" y="283.7">U6</text>
<text x="523.1" y="283.7">U20</text>
<text x="139.6" y="291.3">U3</text>
<text x="284.4" y="309.1">U1</text>
<text x="558.7" y="309.1">U17</text>
<text x="73.9" y="315.2">B1</text>
<text x="477.4" y="321.8">U18</text>
<text x="513" y="321.8">U19</text>
<text x="343.5" y="324.4">U7</text>
<text x="280" y="339.6">U8</text>
<text x="322.5" y="339.6">U13</text>
<text x="501" y="352.3">U25</text>
<text x="281.8" y="357.4">U2</text>
<text x="539.1" y="354.8">U24</text>
<text x="601.9" y="354.8">U28</text>
<text x="341" y="370.1">U9</text>
<text x="518" y="375.2">U26</text>
<text x="282.6" y="387.9">U10</text>
<text x="371.5" y="385.3">U11</text>
<text x="485" y="385.3">U27</text>
<text x="342.8" y="405.6">U14</text>
<text x="374" y="413.3">U21</text>
<text x="281.8" y="423.4">U4</text>
<text x="409.6" y="436.1">U22</text>
<text x="280" y="459">U12</text>
<text x="363.1" y="474.2">U15</text>
<text x="402" y="481.8">U23</text>
<text x="281.8" y="489.5">U5</text>
</g>
<g font-size="2.5" fill="#c0c0c0">
<text x="483.3" y="28.8">0</text>
<text x="483.3" y="38.9">1</text>
<text x="483.3" y="49.1">1</text>
<text x="483.3" y="59.3">0</text>
<text x="483.3" y="66.9">0</text>
<text x="417.3" y="290.4">0</text>
<text x="417.3" y="300.6">0</text>
<text x="417.3" y="310.7">1</text>
<text x="582.4" y="315.8">1</text>
<text x="417.3" y="320.9">1</text>
<text x="417.3" y="328.5">0</text>
</g>
<g font-size="2.5" fill="#800000">
<text x="582.3" y="359">?</text>
<text x="582.3" y="366.6">?</text>
<text x="582.3" y="374.2">?</text>
<text x="582.3" y="381.8">?</text>
</g>
<g font-size="2.4">
<text x="302.9" y="35.3">XOR</text>
<text x="289.4" y="56.9">NOT</text>
<text x="304.6" y="60.7">AND</text>
<text x="409.5" y="75.9">XOR</text>
<text x="300.3" y="91.1">XOR</text>
<text x="388.5" y="91.1">AND</text>
<text x="286.9" y="105.1">NOT</text>
<text x="302.1" y="108.9">AND</text>
<text x="391.8" y="121.6">XOR</text>
<text x="422.2" y="136.9">XOR</text>
<text x="302.9" y="139.4">XOR</text>
<text x="393.5" y="157.2">AND</text>
<text x="424.8" y="164.8">XOR</text>
<text x="286.9" y="171.2">NOT</text>
<text x="302.1" y="175">AND</text>
<text x="460.3" y="187.7">XOR</text>
<text x="300.3" y="210.5">XOR</text>
<text x="413.9" y="225.8">AND</text>
<text x="452.7" y="233.4">XOR</text>
<text x="286.9" y="237.2">NOT</text>
<text x="302.1" y="241">AND</text>
<text x="487.5" y="289.3">OR</text>
<text x="134.9" y="296.8">14</text>
<text x="135" y="294.3">11</text>
<text x="141" y="295.5">SH_CP</text>
<text x="141" y="298">DS</text>
<text x="155.9" y="295.5">Q0</text>
<text x="155.9" y="298">Q1</text>
<text x="162.6" y="294.3">15</text>
<text x="162.6" y="296.8">1</text>
<text x="162.6" y="299.4">2</text>
<text x="282.5" y="296.9">XOR</text>
<text x="523.1" y="296.9">AND</text>
<text x="134.9" y="301.9">12</text>
<text x="141" y="303.1">ST_CP</text>
<text x="155.9" y="300.6">Q2</text>
<text x="155.9" y="303.1">Q3</text>
<text x="155.9" y="305.6">Q4</text>
<text x="162.6" y="301.9">3</text>
<text x="162.6" y="304.4">4</text>
<text x="155.9" y="308.2">Q5</text>
<text x="155.9" y="310.7">Q6</text>
<text x="162.6" y="307">5</text>
<text x="162.6" y="309.5">6</text>
<text x="134.9" y="312.1">10</text>
<text x="134.9" y="314.6">13</text>
<text x="141" y="313.3">MR</text>
<text x="141" y="315.8">OE</text>
<text x="155.5" y="315.8">Q7'</text>
<text x="155.9" y="313.3">Q7</text>
<text x="162.6" y="312.1">7</text>
<text x="162.6" y="314.6">9</text>
<text x="73.9" y="318.1">5V</text>
<text x="139.5" y="319.7">74HC595</text>
<text x="284.3" y="322.3">AND</text>
<text x="558.6" y="322.3">OR</text>
<text x="477.4" y="335">NAND</text>
<text x="512.9" y="335">AND</text>
<text x="343.5" y="337.5">XOR</text>
<text x="280" y="352.8">XOR</text>
<text x="322.4" y="352.8">AND</text>
<text x="598.3" y="357.8">7</text>
<text x="603.3" y="359">A</text>
<text x="617.9" y="359">QA</text>
<text x="624.9" y="357.8">13</text>
<text x="501" y="365.5">XOR</text>
<text x="598.3" y="360.3">1</text>
<text x="598.3" y="362.9">2</text>
<text x="598.3" y="365.4">6</text>
<text x="603.3" y="361.5">B</text>
<text x="603.3" y="364.1">C</text>
<text x="617.8" y="364.1">QC</text>
<text x="617.9" y="361.5">QB</text>
<text x="624.9" y="360.3">12</text>
<text x="624.9" y="362.9">11</text>
<text x="624.9" y="365.4">10</text>
<text x="281.8" y="370.5">AND</text>
<text x="539.1" y="368">XOR</text>
<text x="598.3" y="367.9">4</text>
<text x="598.3" y="370.4">5</text>
<text x="603.3" y="366.6">D</text>
<text x="603.3" y="369.1">BI/RBO</text>
<text x="603.3" y="371.7">RBI</text>
<text x="617.8" y="366.6">QD</text>
<text x="617.9" y="369.1">QE</text>
<text x="618" y="371.7">QF</text>
<text x="624.9" y="367.9">9</text>
<text x="624.9" y="370.4">15</text>
<text x="598.3" y="373">3</text>
<text x="603.3" y="374.2">LT</text>
<text x="617.7" y="374.2">QG</text>
<text x="624.9" y="373">14</text>
<text x="341" y="383.2">XOR</text>
<text x="601.8" y="378.2">7447</text>
<text x="518" y="388.3">AND</text>
<text x="282.5" y="401">XOR</text>
<text x="371.4" y="398.5">XOR</text>
<text x="485" y="398.5">AND</text>
<text x="342.7" y="418.8">AND</text>
<text x="374" y="426.4">XOR</text>
<text x="281.8" y="436.6">AND</text>
<text x="409.5" y="449.3">XOR</text>
<text x="280" y="472.1">XOR</text>
<text x="363.1" y="487.4">AND</text>
<text x="401.9" y="495">XOR</text>
<text x="281.8" y="502.6">AND</text>
</g>
</svg>
